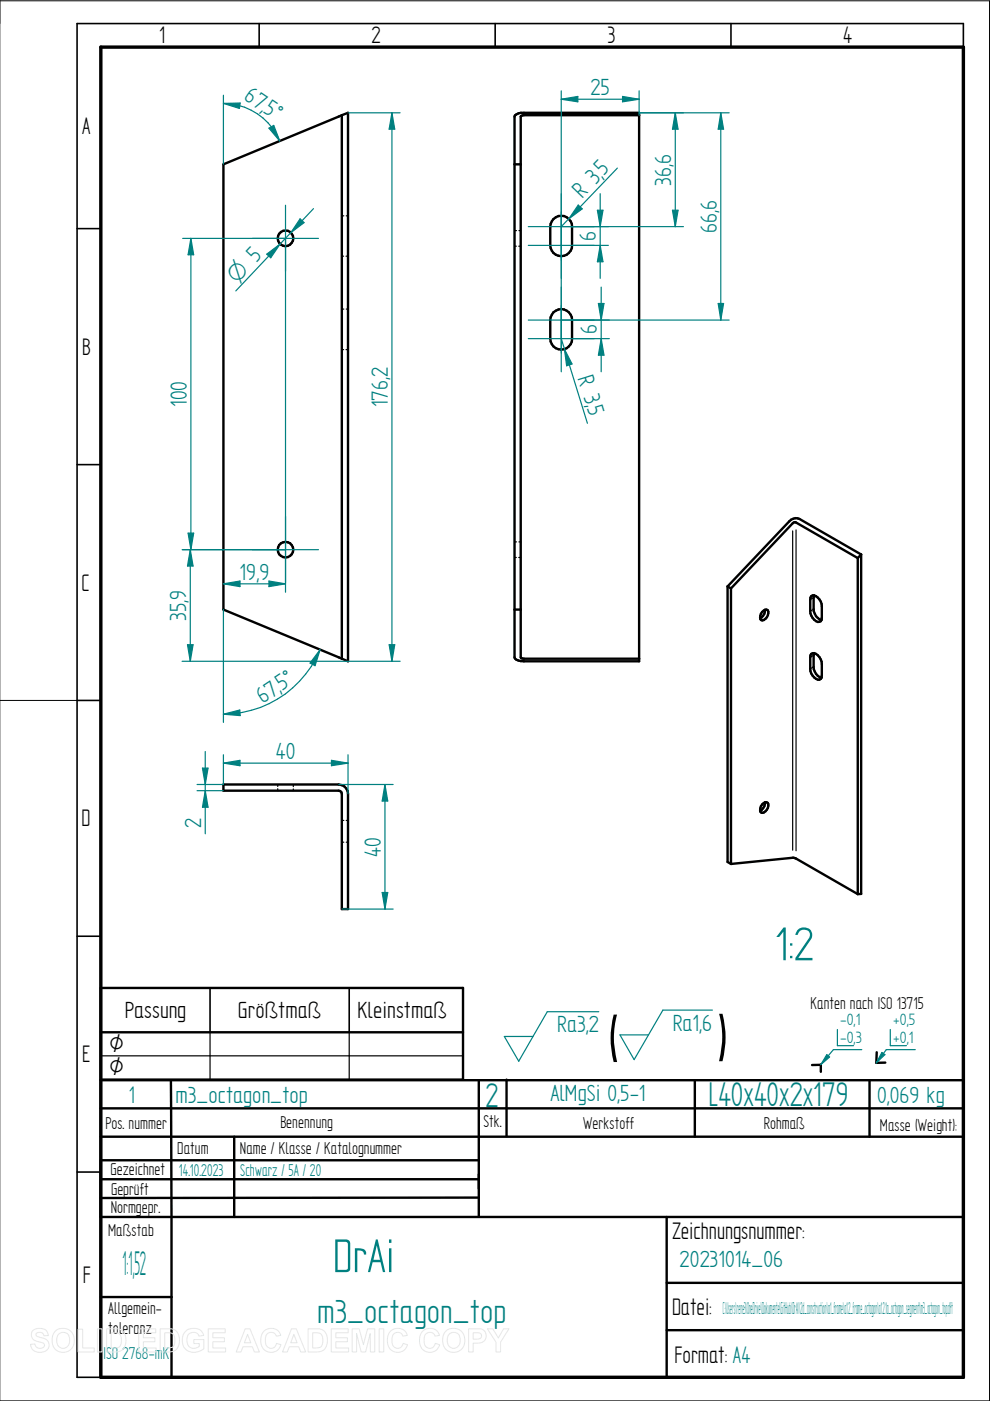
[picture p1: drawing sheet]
<svg xmlns="http://www.w3.org/2000/svg" width="210mm" height="297mm" viewBox="0 0 210 297" stroke-linecap="round" stroke-linejoin="round" font-family="sans-serif">
<path d="M0 0v297h209.8v-296.8h-209.8M0 148.5h16.3" fill="none" stroke="#000" stroke-width=".21"/>
<path d="M54.9 5v5M105 5v5M155 5v5M204.3 10v-5h-188v287h5.1M16.3 48.5h5.1M16.3 98.5h5.1M16.3 148.5h5.1M16.3 198.5h5.1M44.5 209.5v9.4M74 209.5v9.4M16.3 248.5h5.1" fill="none" stroke="#000" stroke-width=".34"/>
<path d="M21.4 10h182.9v282h-182.9z" fill="none" stroke="#000" stroke-width=".72"/>
<g fill="none" stroke="#000" stroke-width=".51">
<path d="M21.4 218.9h76.8M21.4 209.5h76.8v19.4h-76.8zM21.4 229h182.9v63h-182.9zM21.4 235h182.9M36.2 229l.2 63M101.5 229v28.9M107.4 228.9v12M147.3 229v12M174 225.8h-1.8M174 225.7v1.5M184.4 229v12M185.9 223.1l-.1 2.2h1.9"/>
<path d="M21.4 258h182.9M21.4 241h182.9M21.4 250h79.9M21.4 246h79.9M49.7 241v17M101.3 253.9l-79.9 .1M141.4 258v34M21.4 275h15M141.4 272h62.9M141.4 282h62.9"/>
</g>
<circle cx="38.4" cy="292" r=".25" fill="#000"/>
<path d="M44.5 218.9v10M74 218.9v10M21.4 223.9h76.8" fill="none" stroke="#000" stroke-width=".25"/>
<path d="M176.7 222.5l-2.7 3.2" fill="none" stroke="#008080" stroke-width=".25"/>
<path d="M175.3 223.6l.6 .5-1.9 1.6z" fill="#008080"/>
<path d="M177.5 218.3v3.4h3.5M175.3 223.6l.6 .5-1.9 1.6zM176.7 222.5h6M187.9 222.5l-2.1 2.8" fill="none" stroke="#008080" stroke-width=".25"/>
<path d="M187 223.1l.6 .5-1.8 1.7z" fill="#008080"/>
<path d="M63.6 46.4l.9 .8-2.8 2.1zM66.5 44.2l-16.5 17.5M127 214.5h-11l-6 10.5-3.1-5.2h6.1M151 214.2h-10.5l-6 10.5-3.1-5.3h6.1M188.8 218.3v3.4h3.4M187 223.1l.6 .5-1.8 1.7zM187.9 222.5h6.2" fill="none" stroke="#008080" stroke-width=".25"/>
<g fill="none" stroke="#000" stroke-width=".51">
<path d="M72.5 24.4l-25.1 10.4v94.4l25.1 10.5M72.5 24.4v115.3M72.5 24.4l1.3-.5v116.3l-1.3-.5M109.1 34.8h1.3M109.2 24.5l1.2-.6h25.1v116.3h-24.4a2.04 2.04 0 0 1-2-.8zM135.5 24.4h-24.4l-.7 .3v114.7l.1 .1 .6 .2h24.4M117.3 46.4a2.28 2.28 0 0 1 2.6-.5 2.28 2.28 0 0 1 1.4 2.1v4a2.31 2.31 0 0 1-2.3 2.3 2.31 2.31 0 0 1-2.3-2.3v-4l.1-.5zM117.3 66.2a2.31 2.31 0 0 1 2.6-.5 2.31 2.31 0 0 1 1.4 2.2v3.9a2.31 2.31 0 0 1-2.3 2.3 2.31 2.31 0 0 1-2.3-2.3v-3.9l.1-.6zM181.9 118.3v71.3M181.9 118.3l-13.3-7.6-.5 .3-13.1 13.8M182.6 117.6v71.9l-.7 .1M182.6 117.6l-.7 .7"/>
<path d="M182.6 117.6l-13.1-7.6a1.78 1.78 0 0 0-2.2 .5l-13 13.8M109.1 129.2h1.3M154.3 124.3v58.5l.7 .4M154.3 124.3l.7 .5M155 124.8v58.4M161.6 129.8a.88 .88 0 0 1 1.2-.4 1.53 1.53 0 0 1-1.4 2.1 1.25 1.25 0 0 1 .2-1.7zM162.2 129.3a1.78 1.78 0 0 1-1 1.8M172 126.4a1.56 1.56 0 0 1 2 1.2l.2 .9v2.9a.88 .88 0 0 1-.8 .5 .88 .88 0 0 1-.8-.5 2.59 2.59 0 0 1-.8-1.9v-2.4zM172 138.6a1.55 1.55 0 0 1 2 1.2l.2 1v2.8a.72 .72 0 0 1-1.2 .3 2.67 2.67 0 0 1-1.2-2.1v-2.4zM172.6 126.2l-.1 .5a4.9 4.9 0 0 0 .5 3.9l.8 .7 .4 .1M172.6 138.5a7.3 7.3 0 0 0 .2 3.9 2.23 2.23 0 0 0 1.4 1.3M47.4 166.3h24.4a1.97 1.97 0 0 1 2 2v24.4h-1.3l-.1-24.7-.6-.4h-24.4z"/>
<path d="M161.6 170.6a.81 .81 0 0 1 1.2-.4 1.51 1.51 0 0 1-1.4 2.1 1.22 1.22 0 0 1 .2-1.7zM162.2 170.1a1.86 1.86 0 0 1-1 1.8M155 183.2l13.3-1.3 13.6 7.7"/>
<circle cx="60.5" cy="50.5" r="1.66"/>
<circle cx="60.5" cy="116.5" r="1.66"/>
</g>
<g fill="none" stroke="#000" stroke-width=".25">
<path d="M72.5 45.8h.4M72.5 54.3h.4M73.4 54.3h.4M73.4 45.8h.4M109.1 52.2h.4M109.1 48.9h.4M110 52.2h.4M110 48.9h.4M72.5 65.5h.4M72.5 74.1h.4M73.4 74.1h.4M73.4 65.5h.4"/>
<path d="M109.1 118.2h.4M109.1 114.9h.4M110 118.2h.4M110 114.9h.4M168.1 112.6v67.7M168.8 112.4v68M172.3 129.3l-.3 .2M172.3 126.8l-.3 .2M172.3 139.1l-.3 .1M172.3 141.5l-.3 .2M58.9 166.3v.5M58.9 167.2v.4"/>
<path d="M62.2 166.3v.5M62.2 167.3v.3M72.5 173.9h.4M72.5 178.6h.4M73.4 173.9h.4M73.4 178.6h.4"/>
</g>
<path d="M63.6 46.4l.9 .8-2.8 2.1z" fill="#008080"/>
<path d="M56.6 53.9l2.8-2.2-2 3z" fill="none" stroke="#008080" stroke-width=".25"/>
<path d="M56.6 53.9l2.8-2.2-2 3z" fill="#008080"/>
<path d="M38.7 50.5h21.8M40.5 50.5l.6 3.5h-1.2zM38.7 116.5h21.8" fill="none" stroke="#008080" stroke-width=".25"/>
<path d="M40.5 50.5l.6 3.5h-1.2z" fill="#008080"/>
<path d="M39.9 113h1.2l-.6 3.5z" fill="none" stroke="#008080" stroke-width=".25"/>
<path d="M39.9 113h1.2l-.6 3.5z" fill="#008080"/>
<path d="M40.5 50.5v66M38.6 116.5h21.9M40.3 116.5l.6 3.5h-1.1zM38.6 140.2h35.2" fill="none" stroke="#008080" stroke-width=".25"/>
<path d="M40.3 116.5l.6 3.5h-1.1z" fill="#008080"/>
<path d="M39.8 136.7h1.1l-.6 3.5z" fill="none" stroke="#008080" stroke-width=".25"/>
<path d="M39.8 136.7h1.1l-.6 3.5z" fill="#008080"/>
<path d="M53.5 50.5h14M60.5 43.5v82.1M40.3 116.5v23.7M53.5 116.5h14M57 123.2l3.5 .6-3.5 .6z" fill="none" stroke="#008080" stroke-width=".25"/>
<path d="M57 123.2l3.5 .6-3.5 .6z" fill="#008080"/>
<path d="M47.4 123.8l3.5-.6v1.2z" fill="none" stroke="#008080" stroke-width=".25"/>
<path d="M47.4 123.8l3.5-.6v1.2z" fill="#008080"/>
<path d="M130.9 35.6l-11.9 12.4M122.6 43.5l.8 .8-2.8 2.1zM47.4 123.8h13.1" fill="none" stroke="#008080" stroke-width=".25"/>
<path d="M122.6 43.5l.8 .8-2.8 2.1z" fill="#008080"/>
<path d="M121.3 48h7.7M121.3 52h7.7M126.7 44.6h1.1l-.5 3.4z" fill="none" stroke="#008080" stroke-width=".25"/>
<path d="M126.7 44.6h1.1l-.5 3.4z" fill="#008080"/>
<path d="M127.3 52l.5 3.5h-1.1z" fill="none" stroke="#008080" stroke-width=".25"/>
<path d="M127.3 52l.5 3.5h-1.1z" fill="#008080"/>
<path d="M119 19.3v52.5M135.5 19.3v5.1M119 21l3.5-.6v1.2zM127.3 41.1v17.9" fill="none" stroke="#008080" stroke-width=".25"/>
<path d="M119 21l3.5-.6v1.2z" fill="#008080"/>
<path d="M132 20.4l3.5 .6-3.5 .6z" fill="none" stroke="#008080" stroke-width=".25"/>
<path d="M132 20.4l3.5 .6-3.5 .6z" fill="#008080"/>
<path d="M119 21h16.5M121.3 71.8h7.9M121.3 67.9h7.9M127.5 71.8l.6 3.5h-1.2z" fill="none" stroke="#008080" stroke-width=".25"/>
<path d="M127.5 71.8l.6 3.5h-1.2z" fill="#008080"/>
<path d="M126.9 64.3h1.2l-.6 3.6z" fill="none" stroke="#008080" stroke-width=".25"/>
<path d="M126.9 64.3h1.2l-.6 3.6z" fill="#008080"/>
<path d="M119 71.8l5.5 17.9M119.7 74l1.6 3.2-1.2 .4zM127.5 60.9v17.9" fill="none" stroke="#008080" stroke-width=".25"/>
<path d="M119.7 74l1.6 3.2-1.2 .4z" fill="#008080"/>
<path d="M135.5 23.9h9.4M112 52h14M112 48h32.9M119 41.1v17.9M142.6 44.6h1.2l-.6 3.4zM112 67.9h14M112 71.8h14M119 60.9v17.9" fill="none" stroke="#008080" stroke-width=".25"/>
<path d="M142.6 44.6h1.2l-.6 3.4z" fill="#008080"/>
<path d="M143.2 23.9l.6 3.5h-1.2z" fill="none" stroke="#008080" stroke-width=".25"/>
<path d="M143.2 23.9l.6 3.5h-1.2z" fill="#008080"/>
<path d="M73.8 23.9h11M83.1 23.9l.6 3.5h-1.2zM143.2 23.9v24.1M73.8 140.2h11" fill="none" stroke="#008080" stroke-width=".25"/>
<path d="M83.1 23.9l.6 3.5h-1.2z" fill="#008080"/>
<path d="M82.5 136.7h1.2l-.6 3.5z" fill="none" stroke="#008080" stroke-width=".25"/>
<path d="M82.5 136.7h1.2l-.6 3.5z" fill="#008080"/>
<path d="M47.4 20.2v14.6M57 27.2l1-.6 1.3 3.3zM83.1 23.9v116.3" fill="none" stroke="#008080" stroke-width=".25"/>
<path d="M57 27.2l1-.6 1.3 3.3z" fill="#008080"/>
<path d="M47.4 21.9l3.5-.1-.1 1.2z" fill="none" stroke="#008080" stroke-width=".25"/>
<path d="M47.4 21.9l3.5-.1-.1 1.2z" fill="#008080"/>
<path d="M47.4 21.9a13 13 0 0 1 11.9 8M47.4 129.2v24M47.4 151.4l3.4-.9 .1 1.2z" fill="none" stroke="#008080" stroke-width=".25"/>
<path d="M47.4 151.4l3.4-.9 .1 1.2z" fill="#008080"/>
<path d="M67.9 137.8l-1.1 3.3-1.1-.5z" fill="none" stroke="#008080" stroke-width=".25"/>
<path d="M67.9 137.8l-1.1 3.3-1.1-.5z" fill="#008080"/>
<path d="M67.9 137.8a22.1 22.1 0 0 1-20.5 13.6M47.4 160v6.3M70.3 161.2l3.5 .6-3.5 .5zM73.8 160v8.3" fill="none" stroke="#008080" stroke-width=".25"/>
<path d="M70.3 161.2l3.5 .6-3.5 .5z" fill="#008080"/>
<path d="M47.4 161.8l3.5-.6v1.1z" fill="none" stroke="#008080" stroke-width=".25"/>
<path d="M47.4 161.8l3.5-.6v1.1z" fill="#008080"/>
<path d="M47.4 161.8h26.4M71.8 166.3h11.6M81.6 166.3l.6 3.5h-1.2zM72.5 192.7h10.9" fill="none" stroke="#008080" stroke-width=".25"/>
<path d="M81.6 166.3l.6 3.5h-1.2z" fill="#008080"/>
<path d="M81 189.2h1.2l-.6 3.5z" fill="none" stroke="#008080" stroke-width=".25"/>
<path d="M81 189.2h1.2l-.6 3.5z" fill="#008080"/>
<path d="M41.8 167.6h5.6M41.8 166.3h5.6M43.5 167.6l.6 3.6h-1.2zM81.6 166.3v26.4" fill="none" stroke="#008080" stroke-width=".25"/>
<path d="M43.5 167.6l.6 3.6h-1.2z" fill="#008080"/>
<path d="M42.9 162.9h1.2l-.6 3.4z" fill="none" stroke="#008080" stroke-width=".25"/>
<path d="M42.9 162.9h1.2l-.6 3.4z" fill="#008080"/>
<path d="M135.5 23.9h19.1M152.8 23.9l.6 3.5h-1.1zM119 67.9h35.6M43.5 159.3v17.5" fill="none" stroke="#008080" stroke-width=".25"/>
<path d="M152.8 23.9l.6 3.5h-1.1z" fill="#008080"/>
<path d="M152.3 64.3h1.1l-.6 3.6z" fill="none" stroke="#008080" stroke-width=".25"/>
<path d="M152.3 64.3h1.1l-.6 3.6z" fill="#008080"/>
<path d="M152.8 23.9v44" fill="none" stroke="#008080" stroke-width=".25"/>
<g fill="none" stroke="#e6e6e6" stroke-width=".21">
<path d="M7 282.1a2.33 2.33 0 0 1 2.9 .2l.3 .9h-.9a.91 .91 0 0 0-.7-.7 .91 .91 0 0 0-1 .5l.1 .3 .5 .2a2.12 2.12 0 0 1 2.2 1.4 1.76 1.76 0 0 1-2.4 1.8l-.7-.2-.6-.7-.2-.8 .9-.1a1.05 1.05 0 0 0 .9 1 1.05 1.05 0 0 0 1.1-.7 1.7 1.7 0 0 0-1.6-.8 1.39 1.39 0 0 1-.8-2.3zM11.7 282.3a2.47 2.47 0 0 1 3.1-.2 2.47 2.47 0 0 1 .8 3 2.4 2.4 0 0 1-3 1.5 2.4 2.4 0 0 1-1.5-3.1zM12.4 282.9a1.39 1.39 0 0 1 1.7-.3 1.39 1.39 0 0 1 .7 1.5 1.41 1.41 0 0 1-1.4 1.8 1.41 1.41 0 0 1-1.4-1.8l.1-.7zM16.6 281.8h.9v4h2.5v.8h-3.4zM20.7 281.7h.9v4.9h-.9zM20.7 286.6h.1M22.6 281.7h1.8a2.2 2.2 0 0 1 2.3 2.8 2.05 2.05 0 0 1-2.3 2.1h-1.8zM23.6 282.6a1.8 1.8 0 0 1 1.9 .5 2.03 2.03 0 0 1-.4 2.6l-1.5 .1zM29.4 281.7h3.6v.9h-2.6v1h2.5v.9h-2.5v1.3h2.7v.8h-3.7zM34 281.7h1.7a2.2 2.2 0 0 1 2.3 2.8 2.05 2.05 0 0 1-2.2 2.1h-1.8zM34.9 282.6a1.8 1.8 0 0 1 2 .5 2.03 2.03 0 0 1-.5 2.6l-1.5 .1zM39.3 282.3a2.56 2.56 0 0 1 3.6 .2l.3 .6-1 .2a1.36 1.36 0 0 0-1.6-.7 1.36 1.36 0 0 0-1 1.5 1.55 1.55 0 0 0 .8 1.6 1.55 1.55 0 0 0 1.8-.2v-.6h-1.1v-.9h2.1v2a2.7 2.7 0 0 1-4.5-1.2 2.79 2.79 0 0 1 .6-2.5z"/>
<path d="M44.2 281.7h3.6v.9h-2.7v1h2.5v.9h-2.5v1.3h2.7v.8h-3.6zM52 281.7h1l2 4.9h-1.1l-.4-1.1h-2l-.4 1.1h-1zM52.5 282.9l.7 1.8h-1.4zM55.9 282.3a2.15 2.15 0 0 1 3.6 .8l-.9 .2a1.24 1.24 0 0 0-1.6-.7 1.24 1.24 0 0 0-.7 1.5 1.25 1.25 0 0 0 .5 1.6 1.25 1.25 0 0 0 1.6-.3l.2-.6 1 .3a2.19 2.19 0 0 1-2.6 1.6 2.19 2.19 0 0 1-1.7-2.5l.1-.9zM61.8 281.7h1l2 4.9h-1l-.5-1.1h-2l-.4 1.1h-1zM62.3 282.9l.7 1.8h-1.4zM65.3 281.7h1.8a2.2 2.2 0 0 1 2.3 2.8 2.05 2.05 0 0 1-2.3 2.1h-1.8zM66.3 282.6a1.8 1.8 0 0 1 1.9 .5 2.03 2.03 0 0 1-.4 2.6l-1.5 .1zM70.2 281.7h3.6v.9h-2.6v1h2.5v.9h-2.5v1.3h2.7v.8h-3.7zM74.7 281.7h1.5l.8 3.4 .9-3.4h1.6v4.9h-1v-3.9l-1 3.9h-.9l-1-3.9v3.9h-.9zM80.4 281.7h1v4.9h-1zM80.4 286.6h.1"/>
<path d="M82.7 282.3a2.15 2.15 0 0 1 3.7 .8l-1 .2a1.24 1.24 0 0 0-1.6-.7 1.24 1.24 0 0 0-.7 1.5 1.25 1.25 0 0 0 .5 1.6 1.25 1.25 0 0 0 1.6-.3l.3-.6 .9 .3a2.19 2.19 0 0 1-2.6 1.6 2.19 2.19 0 0 1-1.7-2.5l.1-.9zM89.5 282.3a2.15 2.15 0 0 1 3.7 .8l-1 .2a1.24 1.24 0 0 0-1.5-.7 1.24 1.24 0 0 0-.8 1.5 1.25 1.25 0 0 0 .5 1.6 1.25 1.25 0 0 0 1.6-.3l.3-.6 .9 .3a2.19 2.19 0 0 1-2.5 1.6 2.19 2.19 0 0 1-1.8-2.5l.1-.9zM94.5 282.3a2.47 2.47 0 0 1 3.1-.2 2.47 2.47 0 0 1 .8 3 2.4 2.4 0 0 1-3 1.5 2.4 2.4 0 0 1-1.5-3.1zM95.2 282.9a1.39 1.39 0 0 1 1.7-.3 1.39 1.39 0 0 1 .7 1.5 1.41 1.41 0 0 1-1.4 1.8 1.41 1.41 0 0 1-1.4-1.8l.1-.7zM99.4 281.7h1.5a1.58 1.58 0 0 1 2 .8 1.58 1.58 0 0 1-.6 2.1l-.8 .1-1.2 .1v1.8h-.9zM100.3 282.6h.5a.87 .87 0 0 1 1.3 .8l-.5 .4-1.3 .1zM103.3 281.7h1.2l1.2 2 1.1-2h1.1l-1.8 2.9v2h-.9v-2z"/>
</g>
<g font-size="16.1">
<text x="128.8" y="225.1">(</text>
<text x="151.9" y="224.9">)</text>
</g>
<g font-size="11.3" fill="#008080">
<text x="164.3" y="203.6">1:2</text>
<text x="70.6" y="269.7">DrAi</text>
</g>
<g font-size="8.2" fill="#008080">
<text x="103" y="234.6">2</text>
<text x="150.2" y="234.5">L40x40x2x179</text>
<text x="26" y="270.4">1:1,52</text>
</g>
<text font-size="8" fill="#008080" x="67.2" y="280.5">m3_octagon_top</text>
<g font-size="5.7">
<text x="33.8" y="9.2">1</text>
<text x="78.8" y="9.2">2</text>
<text x="128.8" y="9.2">3</text>
<text x="178.8" y="9.2">4</text>
<text x="17.4" y="28.4">A</text>
<text x="17.4" y="75.2">B</text>
<text x="17.3" y="125.2">C</text>
<text x="17.3" y="175.2">D</text>
<text x="17.4" y="225.2">E</text>
<text x="142.5" y="262.7">Zeichnungsnummer:</text>
<text x="17.6" y="271.9">F</text>
<text x="142.5" y="278.7">Datei:</text>
<text x="143" y="289">Format: A4</text>
</g>
<text font-size="5.7" fill="#008080" x="27.3" y="233.8">1</text>
<g font-size="5.6" fill="#008080">
<text x="51.5" y="21" transform="rotate(34 51.5 21)">67,</text>
<text x="55.7" y="23.8" transform="rotate(34 55.7 23.8)">5°</text>
<text x="125.2" y="20.2">25</text>
<text x="128" y="37.4" transform="rotate(-46 128 37.4)">5</text>
<text x="142.3" y="39.4" transform="rotate(-90 142.3 39.4)">36,6</text>
<text x="123.4" y="42.2" transform="rotate(-46 123.4 42.2)">R 3,</text>
<text x="126.4" y="51.1" transform="rotate(-90 126.4 51.1)">6</text>
<text x="152" y="49.4" transform="rotate(-90 152 49.4)">66,6</text>
<text x="126.6" y="70.9" transform="rotate(-90 126.6 70.9)">6</text>
<text x="122.5" y="80.1" transform="rotate(73 122.5 80.1)">R 3,</text>
<text x="39.6" y="86.3" transform="rotate(-90 39.6 86.3)">100</text>
<text x="82.2" y="86.4" transform="rotate(-90 82.2 86.4)">176,2</text>
<text x="124.4" y="86.4" transform="rotate(73 124.4 86.4)">5</text>
<text x="50.8" y="122.9">19,9</text>
<text x="39.5" y="131.7" transform="rotate(-90 39.5 131.7)">35,9</text>
<text x="55.7" y="149.3" transform="rotate(-34 55.7 149.3)">67,</text>
<text x="59.9" y="146.6" transform="rotate(-34 59.9 146.6)">5°</text>
<text x="58.5" y="160.9">40</text>
<text x="42.7" y="175.6" transform="rotate(-90 42.7 175.6)">2</text>
<text x="80.7" y="181.6" transform="rotate(-90 80.7 181.6)">40</text>
<text x="118.2" y="218.9">Ra3,2</text>
<text x="142.6" y="218.5">Ra1,6</text>
<text x="37.2" y="233.9">m3_octagon_top</text>
<text x="116.7" y="233.4">AlMgSi 0,5-1</text>
<text x="186" y="233.8">0,069 kg</text>
<text x="144.1" y="268.6">20231014_06</text>
</g>
<g font-size="5.6">
<text x="26.5" y="215.9">Passung</text>
<text x="50.4" y="215.9">Größtmaß</text>
<text x="75.8" y="215.9">Kleinstmaß</text>
<text x="23.2" y="223.1">Ø</text>
<text x="23.2" y="228">Ø</text>
</g>
<text font-size="5.4" fill="#008080" x="50.2" y="60.2" transform="rotate(-47 50.2 60.2)">O 5</text>
<g font-size="4.1">
<text x="171.9" y="214">Kanten nach ISO 13715</text>
<text x="22.4" y="239.4">Pos. nummer</text>
<text x="59.4" y="239.2">Benennung</text>
<text x="102.5" y="239">Stk.</text>
<text x="123.7" y="239.4">Werkstoff</text>
<text x="161.9" y="239.3">Rohmaß</text>
<text x="186.6" y="239.7">Masse (Weight):</text>
<text x="37.6" y="244.8">Datum</text>
<text x="50.9" y="244.7">Name / Klasse / Katalognummer</text>
<text x="23.4" y="249.2">Gezeichnet</text>
<text x="23.5" y="257.2">Normgepr.</text>
<text x="23.5" y="253.3">Geprüft</text>
<text x="22.9" y="262.1">Maßstab</text>
<text x="22.9" y="278.6">Allgemein-</text>
<text x="22.9" y="282.7">toleranz</text>
</g>
<g font-size="4.1" fill="#008080">
<text x="37.9" y="249.3">14.10.2023</text>
<text x="50.9" y="249.3">Schwarz / 5A / 20</text>
<text x="153.2" y="278.6">C:\Users\rene3\OneDrive\Dokumente\GitHub\DrAI\2d_construction\a1_frame\a1.2_frame_octagon\a1.2.1a_octogon_segment\m3_octagon_top.dft</text>
<text x="21.8" y="288">ISO 2768-mK</text>
</g>
<g font-size="3.9" fill="#008080">
<text x="178.1" y="217.4">-0,1</text>
<text x="178.1" y="221.1">-0,3</text>
<text x="189.4" y="217.4">+0,5</text>
<text x="189.4" y="221.1">+0,1</text>
</g>
</svg>
